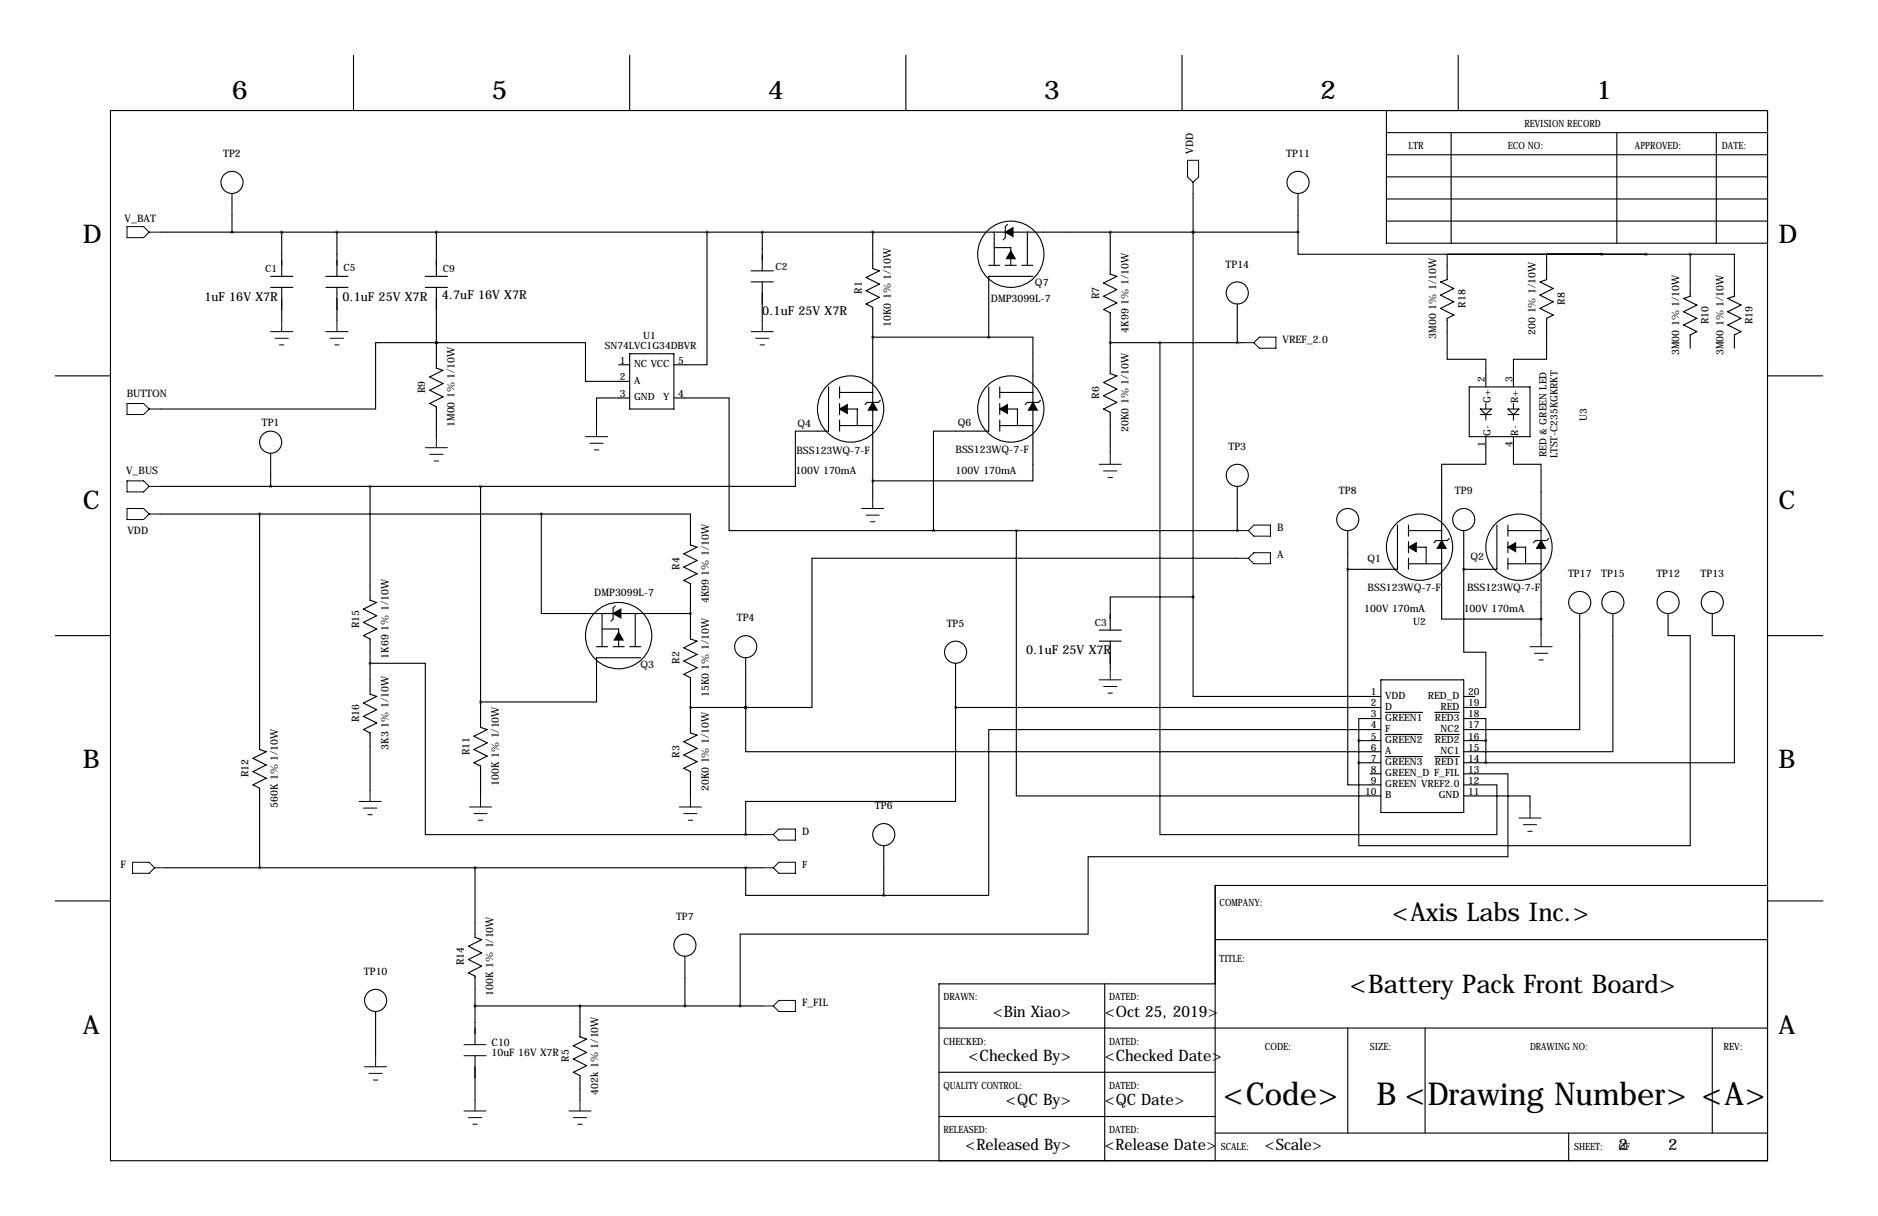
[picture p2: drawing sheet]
<svg xmlns="http://www.w3.org/2000/svg" width="432mm" height="279mm" viewBox="0 0 432 279" stroke-linecap="round" stroke-linejoin="round" font-family="sans-serif">
<g fill="none" stroke="#000" stroke-width=".25">
<path d="M81.3 12.7v12.7M144.8 12.7v12.7M208.3 12.7v12.7M271.8 12.7v12.7M335.3 12.7v12.7M25.4 25.4h381v241.3h-381zM318.8 30.5h87.6M318.8 35.6h87.6M318.8 25.4v30.5h87.6M333.7 30.5v25.4M371.8 30.5v25.4M394.6 30.5v25.4"/>
<path d="M36.8 53.3h261.6M53.3 44.4v8.9M64.8 53.3v10.2M77.5 53.3v10.2M100.3 53.3v10.2M162.6 53.3v30.5h-7.7M175.3 53.3v8.9M200.7 53.3v8.4l1.5 .5-3.1 1.6 3.1 1.5-3.1 1.5 3.1 1.5-3.1 1.5 1.6 .8v43.7M228.6 53.3v7.7M228.6 56.9h3.8v4.1M231.6 51.6l-.5 .5v2.5l-.5 .5M236.2 53.3v7.7"/>
<path d="M255.3 53.3v9.7l1.5 .5-3.1 1.5 3.1 1.5-3.1 1.6 3.1 1.5-3.1 1.5 1.6 .8v14l1.5 .5-3.1 1.5 3.1 1.5-3.1 1.5 3.1 1.6-3.1 1.5 1.6 .7v9.4M274.3 53.3h.1M274.3 44.4v92.8M298.4 53.3v5.1h69.9M298.4 44.4v8.9M318.8 45.7h87.6M318.8 50.8h87.6M318.8 40.6h87.6M368.3 58.4h-35.6v5.9l-1.5 .5 3.1 1.5-3.1 1.5 3.1 1.5-3.1 1.6 3.1 1.5-1.6 .8v9.3h8.9v6.4M368.3 58.4h20.3M378.5 58.4h-22.9v5.9l-1.5 .5 3 1.5-3 1.5 3 1.5-3 1.6 3 1.5-1.5 .8v9.3h-7.6v6.4M388.6 58.4h10.2v9.7l-1.5 .5 3 1.5-3 1.5 3 1.6-3 1.5 3 1.5-1.5 .8v3"/>
<path d="M388.6 58.4v9.7l-1.5 .5 3 1.5-3 1.5 3 1.6-3 1.5 3 1.5-1.5 .8v3M62.2 63.5h5.1M62.2 66h5.1M64.8 66v7.7M74.9 63.5h5.1M74.9 66h5.1M77.5 66v7.7M97.8 63.5h5.1M97.8 66h5.1M100.3 78.7h34.3v8.9h10.2M100.3 78.7h.1M100.3 78.7h-13.9v15.3h-49.6"/>
<path d="M100.3 66v18.6l1.6 .5-3.1 1.5 3.1 1.5-3.1 1.6 3.1 1.5-3.1 1.5 1.5 .8v6.8M172.7 62.2h5.1M172.7 64.8h5.1M175.3 64.8v8.9M200.7 77.5h26.6M227.3 77.5h10.2v33h-36.8M227.3 61h2.6M231.1 61h2.6M234.9 61h2.6M237.5 63.5h-10.2v14M255.3 78.7h30.5M266.7 78.7v113.1h77.5v-11.5h-7.7"/>
<path d="M284.5 69.8v8.9M12.7 86.4h12.7M142.2 83.8h2.6M144.8 91.4h-7.6v6.4M144.8 81.3h10.1v12.7h-10.1zM154.9 91.4h12.7v30.5h47M190.5 88.9v10.2h-7.6v12.7h-72.4M193 88.9v2.5M193 92.7v2.5M193 96.5v2.6M193 97.8h7.7M193 90.2h7.7"/>
<path d="M194.8 94h2.3v3.8M202.4 91.9l-.5 .6h-2.5l-.5 .5M227.3 88.9v10.2h-12.7v22.8M229.9 97.8h7.6M229.9 90.2h7.6M229.9 88.9v2.5M229.9 92.7v2.5M229.9 96.5v2.6M231.6 94h2.3v3.8M239.3 91.9l-.5 .6h-2.6l-.5 .5M337.8 88.9h14v11.4h-14zM340.4 94h2.5l-1.3 1.2z"/>
<path d="M340.4 95.2h2.5M341.6 95.2h.1M341.6 92.7v1.3M341.6 95.2v1.3M346.7 94h2.5l-1.2 1.2zM346.7 95.2h2.5M348 92.7v1.3M348 95.2v1.3M406.4 86.4h12.7M36.8 111.8h73.7M36.8 118.1h87.7M59.7 118.1v54.1l1.5 .5-3 1.5 3 1.6-3 1.5 3 1.5-3 1.5 1.5 .8v18.3"/>
<path d="M62.2 104.1v7.7M85.1 111.8v26.1l1.5 .5-3 1.6 3 1.5-3 1.5 3 1.5-3 1.5 1.5 .8v12.7l1.5 .5-3 1.5 3 1.6-3 1.5 3 1.5-3 1.5 1.5 .8v13.2M110.5 111.8v55.3l1.5 .5-3 1.6 3 1.5-3 1.5 3 1.5-3 1.6 1.5 .7v6.9M124.5 118.1h34.2v7.1l1.6 .5-3.1 1.6 3.1 1.5-3.1 1.5 3.1 1.5-3.1 1.5 1.5 .8v12.7l1.6 .5-3.1 1.5 3.1 1.6-3.1 1.5 3.1 1.5-3.1 1.5 1.5 .8v12.7l1.6 .5-3.1 1.5 3.1 1.6-3.1 1.5 3.1 1.5-3.1 1.5 1.5 .8v5.6M124.5 118.1v22.9h34.2M284.5 111.8v10.1M341.6 100.3v6.4h-10.1v35.5h22.8M348 100.3v6.4h6.3v39.3M141.5 139.2l-.5 .5v2.5l-.5 .5M214.6 121.9h69.9M233.7 121.9v61h83.8M274.3 137.2h-19v7.6"/>
<path d="M274.3 137.2v22.8h43.2M284.5 128.3h-97.8v34.3h-15.3M284.5 121.9h.1M309.9 130.8v49.5h7.6M309.9 121.9v8.9M321.3 120.7v10.1h-11.4M323.8 120.7v2.5M323.8 124.5v2.5M323.8 128.3v2.5M323.8 129.5h7.7M323.8 121.9h7.7M325.6 125.7h2.3v3.8"/>
<path d="M333.2 123.7l-.5 .5h-2.5l-.5 .5M336.5 130.8h.1M336.5 130.8v19.1h5.1v12.7h-5.1M336.5 121.9v8.9M344.2 120.7v10.1h-7.7M346.7 129.5h7.6M346.7 121.9h7.6M346.7 120.7v2.5M346.7 124.5v2.5M346.7 128.3v2.5M348.5 125.7h2.3v3.8M356.1 123.7l-.5 .5h-2.5l-.5 .5"/>
<path d="M12.7 146h12.7M85.1 152.4h12.7v39.4h73.6M137.2 148.6h2.5M138.4 141v7.6M138.4 144.5h3.8v4.1M141 148.6h2.5M144.8 148.6h2.5M146 141v7.6M147.3 151.1h-10.1v10.2h-26.7M171.4 151.1v11.5M219.7 152.4v10.2M252.7 144.8h5.1"/>
<path d="M252.7 147.3h5.1M255.3 147.3v6.4M317.5 156.2h19v30.5h-19zM363.2 141v26.6h-26.7M370.8 141v31.7h-34.3M383.5 141v5h5.1v48.3h-76.2v-19M393.7 141v5h5.1v29.3h-57.2M406.4 146h12.7M158.7 162.6h12.7M171.4 162.6h.1M171.4 162.6v10.1h146.1M219.7 162.6v21.5h-48.3v7.7"/>
<path d="M219.7 162.6h97.8M312.4 170.2h5.1M312.4 175.3h5.1M312.4 170.2v5.1M315 177.8h2.5M317.5 167.6h-90.2v38.1h-24.1M317.5 165.1h-5.1v5.1M318.5 163.7h8.6M318.5 168.8h8.6M318.5 173.8h8.6M329.9 163.7h5.7M329.9 168.8h5.7"/>
<path d="M329.9 173.8h5.7M336.5 177.8h10.2v19h-96.5v17.8h-80v16.5M336.5 165.1h5.1v5.1M336.5 160h2.6M336.5 170.2h5.1M336.5 175.3h5.1M341.6 170.2v5.1M38.1 199.4h137.2M109.2 199.4v16l1.5 .5-3 1.5 3 1.5-3 1.6 3 1.5-3 1.5 1.5 .8v15.7M171.4 199.4v6.3h31.8M171.4 191.8h3.9M203.2 194.3v11.4"/>
<path d="M336.5 182.9h15.3v2.5M12.7 207h12.7M157.5 219.7v11.4M279.4 215.9h127M406.4 203.5h-127v63.2M406.5 207h12.7M86.4 232.4v10.2M109.2 231.1h66.1M133.3 231.1v7.2l1.6 .5-3.1 1.5 3.1 1.5-3.1 1.5 3.1 1.6-3.1 1.5 1.5 .7v5.6M215.9 236.2h190.5M254 226.1v40.6M279.4 226.1h-63.5v40.6"/>
<path d="M309.9 236.2v24.1M327.7 236.2v24.1M393.7 236.2v24.1M109.2 242.6v10.1M215.9 246.4h63.5M215.9 256.5h63.5M279.4 260.3h127M360.7 260.3v6.4"/>
<circle cx="53.3" cy="41.9" r="2.54"/>
<circle cx="232.4" cy="58.4" r="7.6"/>
<circle cx="298.5" cy="41.9" r="2.54"/>
<circle cx="284.5" cy="67.3" r="2.54"/>
<circle cx="195.6" cy="94" r="7.6"/>
<circle cx="232.4" cy="94" r="7.6"/>
<circle cx="62.2" cy="101.6" r="2.54"/>
<circle cx="284.5" cy="109.2" r="2.54"/>
<circle cx="309.9" cy="119.4" r="2.54"/>
<circle cx="336.6" cy="119.4" r="2.54"/>
<circle cx="326.4" cy="125.7" r="7.6"/>
<circle cx="349.2" cy="125.7" r="7.6"/>
<circle cx="363.2" cy="138.4" r="2.54"/>
<circle cx="370.8" cy="138.4" r="2.54"/>
<circle cx="383.5" cy="138.4" r="2.54"/>
<circle cx="393.7" cy="138.4" r="2.54"/>
<circle cx="142.2" cy="146" r="7.6"/>
<circle cx="171.5" cy="148.6" r="2.54"/>
<circle cx="219.7" cy="149.9" r="2.54"/>
<circle cx="203.2" cy="191.8" r="2.54"/>
<circle cx="157.5" cy="217.2" r="2.54"/>
<circle cx="86.4" cy="229.9" r="2.54"/>
</g>
<g fill="none" stroke="#000" stroke-width=".23">
<path d="M273 36.8h2.6v3.8l-1.3 1.3-1.3-1.3zM29.2 52.1h3.8l1.3 1.2-1.3 1.3h-3.8zM34.3 53.3h2.5M274.3 41.9v2.5M62.2 76.2h5.1M63.2 77.7h3.1M64.3 79.2h1M64.8 73.7v2.5M74.9 76.2h5.1M75.9 77.7h3.1M77 79.2h1M77.5 73.7v2.5"/>
<path d="M172.7 76.2h5.1M173.7 77.7h3.1M174.8 79.2h1M175.3 73.7v2.5M285.8 78.7h2.5M289.6 77.5h3.8v2.5h-3.8l-1.3-1.3zM29.2 92.7h3.8l1.3 1.3-1.3 1.2h-3.8zM34.3 94h2.5M137.2 97.8v2.5M29.2 110.5h3.8l1.3 1.3-1.3 1.2h-3.8zM29.2 116.8h3.8l1.3 1.3-1.3 1.3h-3.8zM34.3 111.8h2.5"/>
<path d="M34.3 118.1h2.5M97.8 102.9h5.1M98.8 104.4h3.1M99.8 105.9h1M100.3 100.3v2.6M134.6 100.3h5.1M135.6 101.9h3.1M136.7 103.4h1M198.1 116.8h5.1M199.1 118.4h3.1M200.2 119.9h1M200.7 114.3v2.5"/>
<path d="M252.7 106.7h5.1M253.7 108.2h3.1M254.8 109.7h1M255.3 104.1v2.6M284.5 128.3h2.5M284.5 121.9h2.5M287 128.3l1.3-1.3h3.8v2.5h-3.8zM287 121.9l1.3-1.2h3.8v2.5h-3.8zM252.7 156.2h5.1M253.7 157.7h3.1M254.8 159.3h1M255.3 153.7v2.5"/>
<path d="M351.8 148.6h5.1M352.8 150.1h3.1M353.8 151.6h1M354.3 146v2.6M30.5 198.1h3.8l1.3 1.3-1.3 1.3h-3.8zM35.6 199.4h2.5M82.5 184.1h5.1M83.6 185.7h3M84.6 187.2h1M85.1 181.6v2.5M107.9 185.4h5.1M109 186.9h3"/>
<path d="M110 188.5h1M110.5 182.9v2.5M156.2 185.4h5.1M157.2 186.9h3.1M158.2 188.5h1.1M158.7 182.9v2.5M175.3 199.4h2.5M175.3 191.8h2.5M177.8 199.4l1.3-1.3h3.8v2.6h-3.8zM177.8 191.8l1.3-1.3h3.8v2.5h-3.8zM349.2 188h5.1M350.3 189.5h3"/>
<path d="M351.3 191h1M351.8 185.4v2.6M175.3 231.1h2.5M177.8 231.1l1.3-1.2h3.8v2.5h-3.8zM83.8 245.1h5.1M84.8 246.6h3.1M85.9 248.2h1M86.4 242.6v2.5M106.7 240h5.1M106.7 242.6h5.1M106.7 255.3h5.1M107.7 256.8h3"/>
<path d="M108.7 258.3h1M109.2 252.7v2.6M130.8 255.3h5.1M131.8 256.8h3.1M132.8 258.3h1.1M133.3 252.7v2.6"/>
</g>
<path d="M231.1 53.3l1.8-1v2.1zM232.4 57.7l1 1.7h-2zM193 94l1.8-1v2zM200.7 92.5l1 1.7h-2.1zM229.9 94l1.7-1v2zM237.5 92.5l1 1.7h-2zM323.8 125.7l1.8-1v2zM331.5 124.2l1 1.8h-2zM346.7 125.7l1.8-1v2zM354.3 124.2l1 1.8h-2zM141 141l1.7-1v2zM142.2 145.3l1.1 1.8h-2.1z" fill="#000" stroke="#000" stroke-width=".25"/>
<path d="M64.7 53.3a.05 .05 0 0 0 .1 0 .05 .05 0 0 0-.1 0zM77.4 53.3a.05 .05 0 0 0 .1 0 .05 .05 0 0 0-.1 0zM100.3 53.3a.05 .05 0 0 0 .1 0 .05 .05 0 0 0-.1 0zM158.7 162.6a.05 .05 0 0 0 .1 0 .05 .05 0 0 0-.1 0zM200.6 77.5a.05 .05 0 0 0 .1 0 .05 .05 0 0 0-.1 0zM133.3 231.1a.05 .05 0 0 0 .1 0 .05 .05 0 0 0-.1 0zM255.2 78.7a.05 .05 0 0 0 .1 0 .05 .05 0 0 0-.1 0zM158.7 141a.05 .05 0 0 0 .1 0 .05 .05 0 0 0-.1 0zM255.2 53.3a.05 .05 0 0 0 .1 0 .05 .05 0 0 0-.1 0zM227.3 77.5a.05 .05 0 0 0 .1 0 .05 .05 0 0 0-.1 0zM200.6 53.3a.05 .05 0 0 0 .1 0 .05 .05 0 0 0-.1 0zM200.6 110.5a.05 .05 0 0 0 .1 0 .05 .05 0 0 0-.1 0zM162.5 53.3a.05 .05 0 0 0 .1 0 .05 .05 0 0 0-.1 0zM214.6 121.9a.05 .05 0 0 0 .1 0 .05 .05 0 0 0-.1 0zM171.4 162.6a.05 .05 0 0 0 .1 0 .05 .05 0 0 0-.1 0zM171.4 191.8a.05 .05 0 0 0 .1 0 .05 .05 0 0 0-.1 0zM171.4 199.4a.05 .05 0 0 0 .1 0 .05 .05 0 0 0-.1 0zM171.4 162.6a.05 .05 0 0 0 .1 0 .05 .05 0 0 0-.1 0zM175.2 53.3a.05 .05 0 0 0 .1 0 .05 .05 0 0 0-.1 0zM378.4 58.4a.05 .05 0 0 0 .1 0 .05 .05 0 0 0-.1 0zM354.3 142.2a.05 .05 0 0 0 .1 0 .05 .05 0 0 0-.1 0zM100.3 78.7a.05 .05 0 0 0 .1 0 .05 .05 0 0 0-.1 0zM341.6 170.2a.05 .05 0 0 0 .1 0 .05 .05 0 0 0-.1 0zM341.6 175.3a.05 .05 0 0 0 .1 0 .05 .05 0 0 0-.1 0zM336.5 130.8a.05 .05 0 0 0 .1 0 .05 .05 0 0 0-.1 0zM100.3 78.7a.05 .05 0 0 0 .1 0 .05 .05 0 0 0-.1 0zM298.4 53.3a.05 .05 0 0 0 .1 0 .05 .05 0 0 0-.1 0zM53.3 53.3a.05 .05 0 0 0 .1 0 .05 .05 0 0 0-.1 0zM62.2 111.8a.05 .05 0 0 0 .1 0 .05 .05 0 0 0-.1 0zM124.4 118.1a.05 .05 0 0 0 .1 0 .05 .05 0 0 0-.1 0z" fill="#000" stroke="#000" stroke-width=".63"/>
<g font-size="7.3">
<text x="281.2" y="254">&lt;Code&gt;</text>
<text x="316.5" y="254">B &lt;Drawing Number&gt; &lt;A&gt;</text>
</g>
<g font-size="5.9">
<text x="53.3" y="22.9">6</text>
<text x="113" y="22.9">5</text>
<text x="176.5" y="22.9">4</text>
<text x="240" y="22.9">3</text>
<text x="303.5" y="22.9">2</text>
<text x="367" y="22.9">1</text>
<text x="19" y="55.9">D</text>
<text x="408.9" y="55.9">D</text>
<text x="19" y="116.8">C</text>
<text x="408.9" y="116.8">C</text>
<text x="19" y="176.5">B</text>
<text x="408.9" y="176.5">B</text>
<text x="320.1" y="211.6">&lt;Axis Labs Inc.&gt;</text>
<text x="310.3" y="228.1">&lt;Battery Pack Front Board&gt;</text>
<text x="19" y="237.5">A</text>
<text x="408.9" y="237.5">A</text>
</g>
<g font-size="3.6">
<text x="228.3" y="233.7">&lt;Bin Xiao&gt;</text>
<text x="254" y="233.7">&lt;Oct 25, 2019&gt;</text>
<text x="222.7" y="243.8">&lt;Checked By&gt;</text>
<text x="254" y="243.8">&lt;Checked Date&gt;</text>
<text x="231.3" y="254">&lt;QC By&gt;</text>
<text x="254" y="254">&lt;QC Date&gt;</text>
<text x="222" y="264.2">&lt;Released By&gt;</text>
<text x="254" y="264.2">&lt;Release Date&gt;</text>
<text x="290.8" y="264.2">&lt;Scale&gt;</text>
<text x="372.1" y="264.2">2</text>
<text x="383.5" y="264.2">2</text>
</g>
<g font-size="2.8">
<text x="47" y="69.1">1uF 16V X7R</text>
<text x="78.7" y="69.1">0.1uF 25V X7R</text>
<text x="101.6" y="68.8">4.7uF 16V X7R</text>
<text x="175.3" y="72.4">0.1uF 25V X7R</text>
<text x="236" y="150.3">0.1uF 25V X7R</text>
</g>
<g font-size="2.4">
<text x="274.3" y="35.3" transform="rotate(-90 274.3 35.3)">VDD</text>
<text x="51.3" y="36.1">TP2</text>
<text x="295.8" y="36.1">TP11</text>
<text x="28.7" y="51.1">V_BAT</text>
<text x="238" y="65.7">Q7</text>
<text x="281.8" y="61.5">TP14</text>
<text x="198.1" y="67.5" transform="rotate(-90 198.1 67.5)">R1</text>
<text x="227.8" y="69.3">DMP3099L-7</text>
<text x="252.7" y="68.7" transform="rotate(-90 252.7 68.7)">R7</text>
<text x="336.9" y="70.7" transform="rotate(-90 336.9 70.7)">R18</text>
<text x="359.8" y="70" transform="rotate(-90 359.8 70)">R8</text>
<text x="204.9" y="75.1" transform="rotate(-90 204.9 75.1)">10K0 1% 1/10W</text>
<text x="259.5" y="76.4" transform="rotate(-90 259.5 76.4)">4K99 1% 1/10W</text>
<text x="330.2" y="77.8" transform="rotate(-90 330.2 77.8)">3M00 1% 1/10W</text>
<text x="353.1" y="76.9" transform="rotate(-90 353.1 76.9)">200 1% 1/10W</text>
<text x="392.8" y="74.5" transform="rotate(-90 392.8 74.5)">R10</text>
<text x="403" y="74.5" transform="rotate(-90 403 74.5)">R19</text>
<text x="294.9" y="78.7">VREF_2.0</text>
<text x="386.1" y="81.6" transform="rotate(-90 386.1 81.6)">3M00 1% 1/10W</text>
<text x="396.2" y="81.6" transform="rotate(-90 396.2 81.6)">3M00 1% 1/10W</text>
<text x="29.2" y="91.2">BUTTON</text>
<text x="97.8" y="90.3" transform="rotate(-90 97.8 90.3)">R9</text>
<text x="252.7" y="91.6" transform="rotate(-90 252.7 91.6)">R6</text>
<text x="60.2" y="97.8">TP1</text>
<text x="104.5" y="98.1" transform="rotate(-90 104.5 98.1)">1M00 1% 1/10W</text>
<text x="183.4" y="98">Q4</text>
<text x="220.2" y="97.8">Q6</text>
<text x="259.5" y="99.3" transform="rotate(-90 259.5 99.3)">20K0 1% 1/10W</text>
<text x="183.1" y="104.3">BSS123WQ-7-F</text>
<text x="219.7" y="104">BSS123WQ-7-F</text>
<text x="282.4" y="103.4">TP3</text>
<text x="29" y="109">V_BUS</text>
<text x="182.9" y="108.8">100V 170mA</text>
<text x="219.7" y="108.8">100V 170mA</text>
<text x="307.8" y="113.5">TP8</text>
<text x="334.5" y="113.5">TP9</text>
<text x="29.3" y="122.7">VDD</text>
<text x="293.6" y="121.9">B</text>
<text x="156.2" y="131" transform="rotate(-90 156.2 131)">R4</text>
<text x="293.6" y="128.3">A</text>
<text x="314.5" y="129">Q1</text>
<text x="338.1" y="128.8">Q2</text>
<text x="136.7" y="136.9">DMP3099L-7</text>
<text x="314.5" y="135.8">BSS123WQ-7-F</text>
<text x="337.3" y="135.8">BSS123WQ-7-F</text>
<text x="360.5" y="132.6">TP17</text>
<text x="368.1" y="132.6">TP15</text>
<text x="380.8" y="132.6">TP12</text>
<text x="391" y="132.6">TP13</text>
<text x="163" y="138.6" transform="rotate(-90 163 138.6)">4K99 1% 1/10W</text>
<text x="169.4" y="142.7">TP4</text>
<text x="313.7" y="140.6">100V 170mA</text>
<text x="336.5" y="140.6">100V 170mA</text>
<text x="82.5" y="144.3" transform="rotate(-90 82.5 144.3)">R15</text>
<text x="217.7" y="144">TP5</text>
<text x="89.3" y="151.3" transform="rotate(-90 89.3 151.3)">1K69 1% 1/10W</text>
<text x="147.3" y="153.6">Q3</text>
<text x="156.2" y="152.6" transform="rotate(-90 156.2 152.6)">R2</text>
<text x="163" y="160.2" transform="rotate(-90 163 160.2)">15K0 1% 1/10W</text>
<text x="82.5" y="165.9" transform="rotate(-90 82.5 165.9)">R16</text>
<text x="89.3" y="172.2" transform="rotate(-90 89.3 172.2)">3K3 1% 1/10W</text>
<text x="107.9" y="173.5" transform="rotate(-90 107.9 173.5)">R11</text>
<text x="57.1" y="178.6" transform="rotate(-90 57.1 178.6)">R12</text>
<text x="156.2" y="174.1" transform="rotate(-90 156.2 174.1)">R3</text>
<text x="63.9" y="185.6" transform="rotate(-90 63.9 185.6)">560K 1% 1/10W</text>
<text x="114.7" y="180.5" transform="rotate(-90 114.7 180.5)">100K 1% 1/10W</text>
<text x="163" y="181.8" transform="rotate(-90 163 181.8)">20K0 1% 1/10W</text>
<text x="201.2" y="185.9">TP6</text>
<text x="184.4" y="191.8">D</text>
<text x="27.7" y="199.4">F</text>
<text x="155.4" y="211.3">TP7</text>
<text x="106.7" y="221.8" transform="rotate(-90 106.7 221.8)">R14</text>
<text x="83.7" y="224">TP10</text>
<text x="113.4" y="228.8" transform="rotate(-90 113.4 228.8)">100K 1% 1/10W</text>
<text x="184.4" y="231.1">F_FIL</text>
<text x="113" y="240.3">C10</text>
<text x="113" y="242.7">10uF 16V X7R</text>
<text x="130.8" y="244" transform="rotate(-90 130.8 244)">R5</text>
<text x="137.6" y="251.5" transform="rotate(-90 137.6 251.5)">402k 1% 1/10W</text>
</g>
<g font-size="2.3">
<text x="350.5" y="29.2">REVISION RECORD</text>
<text x="323.8" y="34.3">LTR</text>
<text x="346.7" y="34.3">ECO NO:</text>
<text x="375.9" y="34.3">APPROVED:</text>
<text x="395.9" y="34.3">DATE:</text>
<text x="61" y="62.5">C1</text>
<text x="79" y="62.2">C5</text>
<text x="101.9" y="62.5">C9</text>
<text x="178.3" y="62">C2</text>
<text x="147.9" y="78">U1</text>
<text x="139.1" y="80.1">SN74LVC1G34DBVR</text>
<text x="142.5" y="83.6">1</text>
<text x="156" y="83.6">5</text>
<text x="142.5" y="87.4">2</text>
<text x="145.8" y="84.4">NC VCC</text>
<text x="145.8" y="88.2">A</text>
<text x="341.4" y="87.9" transform="rotate(-90 341.4 87.9)">2</text>
<text x="347.7" y="87.9" transform="rotate(-90 347.7 87.9)">3</text>
<text x="142.5" y="91.2">3</text>
<text x="145.8" y="92">GND</text>
<text x="152.5" y="92">Y</text>
<text x="156" y="91.2">4</text>
<text x="342.7" y="92.7" transform="rotate(-90 342.7 92.7)">G+</text>
<text x="349" y="92.6" transform="rotate(-90 349 92.6)">R+</text>
<text x="342.7" y="100.1" transform="rotate(-90 342.7 100.1)">G-</text>
<text x="349" y="100.1" transform="rotate(-90 349 100.1)">R-</text>
<text x="364.8" y="96.7" transform="rotate(-90 364.8 96.7)">U3</text>
<text x="341.4" y="102.6" transform="rotate(-90 341.4 102.6)">1</text>
<text x="347.7" y="102.6" transform="rotate(-90 347.7 102.6)">4</text>
<text x="355.6" y="105.1" transform="rotate(-90 355.6 105.1)">RED &amp; GREEN LED</text>
<text x="358.1" y="105.3" transform="rotate(-90 358.1 105.3)">LTST-C235KGKRKT</text>
<text x="251.7" y="143.8">C3</text>
<text x="324.9" y="143.5">U2</text>
<text x="315.2" y="159.8">1</text>
<text x="318.5" y="160.6">VDD</text>
<text x="328.3" y="160.6">RED_D</text>
<text x="337.6" y="159.8">20</text>
<text x="315.2" y="162.3">2</text>
<text x="315.2" y="164.8">3</text>
<text x="315.2" y="167.4">4</text>
<text x="318.5" y="163.1">D</text>
<text x="318.5" y="165.7">GREEN1</text>
<text x="329.9" y="165.7">RED3</text>
<text x="331.2" y="163.1">RED</text>
<text x="337.6" y="167.4">17</text>
<text x="337.6" y="164.8">18</text>
<text x="337.6" y="162.3">19</text>
<text x="315.2" y="169.9">5</text>
<text x="315.2" y="172.5">6</text>
<text x="318.5" y="168.2">F</text>
<text x="318.5" y="170.7">GREEN2</text>
<text x="318.5" y="173.3">A</text>
<text x="329.9" y="170.7">RED2</text>
<text x="331.2" y="173.3">NC1</text>
<text x="331.2" y="168.2">NC2</text>
<text x="337.6" y="172.5">15</text>
<text x="337.6" y="169.9">16</text>
<text x="315.2" y="175">7</text>
<text x="315.2" y="177.5">8</text>
<text x="318.5" y="175.8">GREEN3</text>
<text x="318.5" y="178.4">GREEN_D F_FIL</text>
<text x="329.9" y="175.8">RED1</text>
<text x="337.6" y="177.5">13</text>
<text x="337.6" y="175">14</text>
<text x="313.9" y="182.6">10</text>
<text x="315.2" y="180.1">9</text>
<text x="318.5" y="180.9">GREEN VREF2.0</text>
<text x="318.5" y="183.4">B</text>
<text x="330.8" y="183.4">GND</text>
<text x="337.6" y="182.6">11</text>
<text x="337.6" y="180.1">12</text>
<text x="184.4" y="199.4">F</text>
<text x="280.4" y="208.3">COMPANY:</text>
<text x="280.4" y="221">TITLE:</text>
<text x="216.9" y="229.9">DRAWN:</text>
<text x="255" y="229.9">DATED:</text>
<text x="216.9" y="240">CHECKED:</text>
<text x="255" y="240">DATED:</text>
<text x="290.8" y="241.3">CODE:</text>
<text x="315" y="241.3">SIZE:</text>
<text x="351.8" y="241.3">DRAWING NO:</text>
<text x="396.2" y="241.3">REV:</text>
<text x="216.9" y="250.2">QUALITY CONTROL:</text>
<text x="255" y="250.2">DATED:</text>
<text x="216.9" y="260.3">RELEASED:</text>
<text x="255" y="260.3">DATED:</text>
<text x="280.7" y="264.2">SCALE:</text>
<text x="361.9" y="264.2">SHEET:</text>
<text x="372.2" y="264.2">OF</text>
</g>
</svg>
